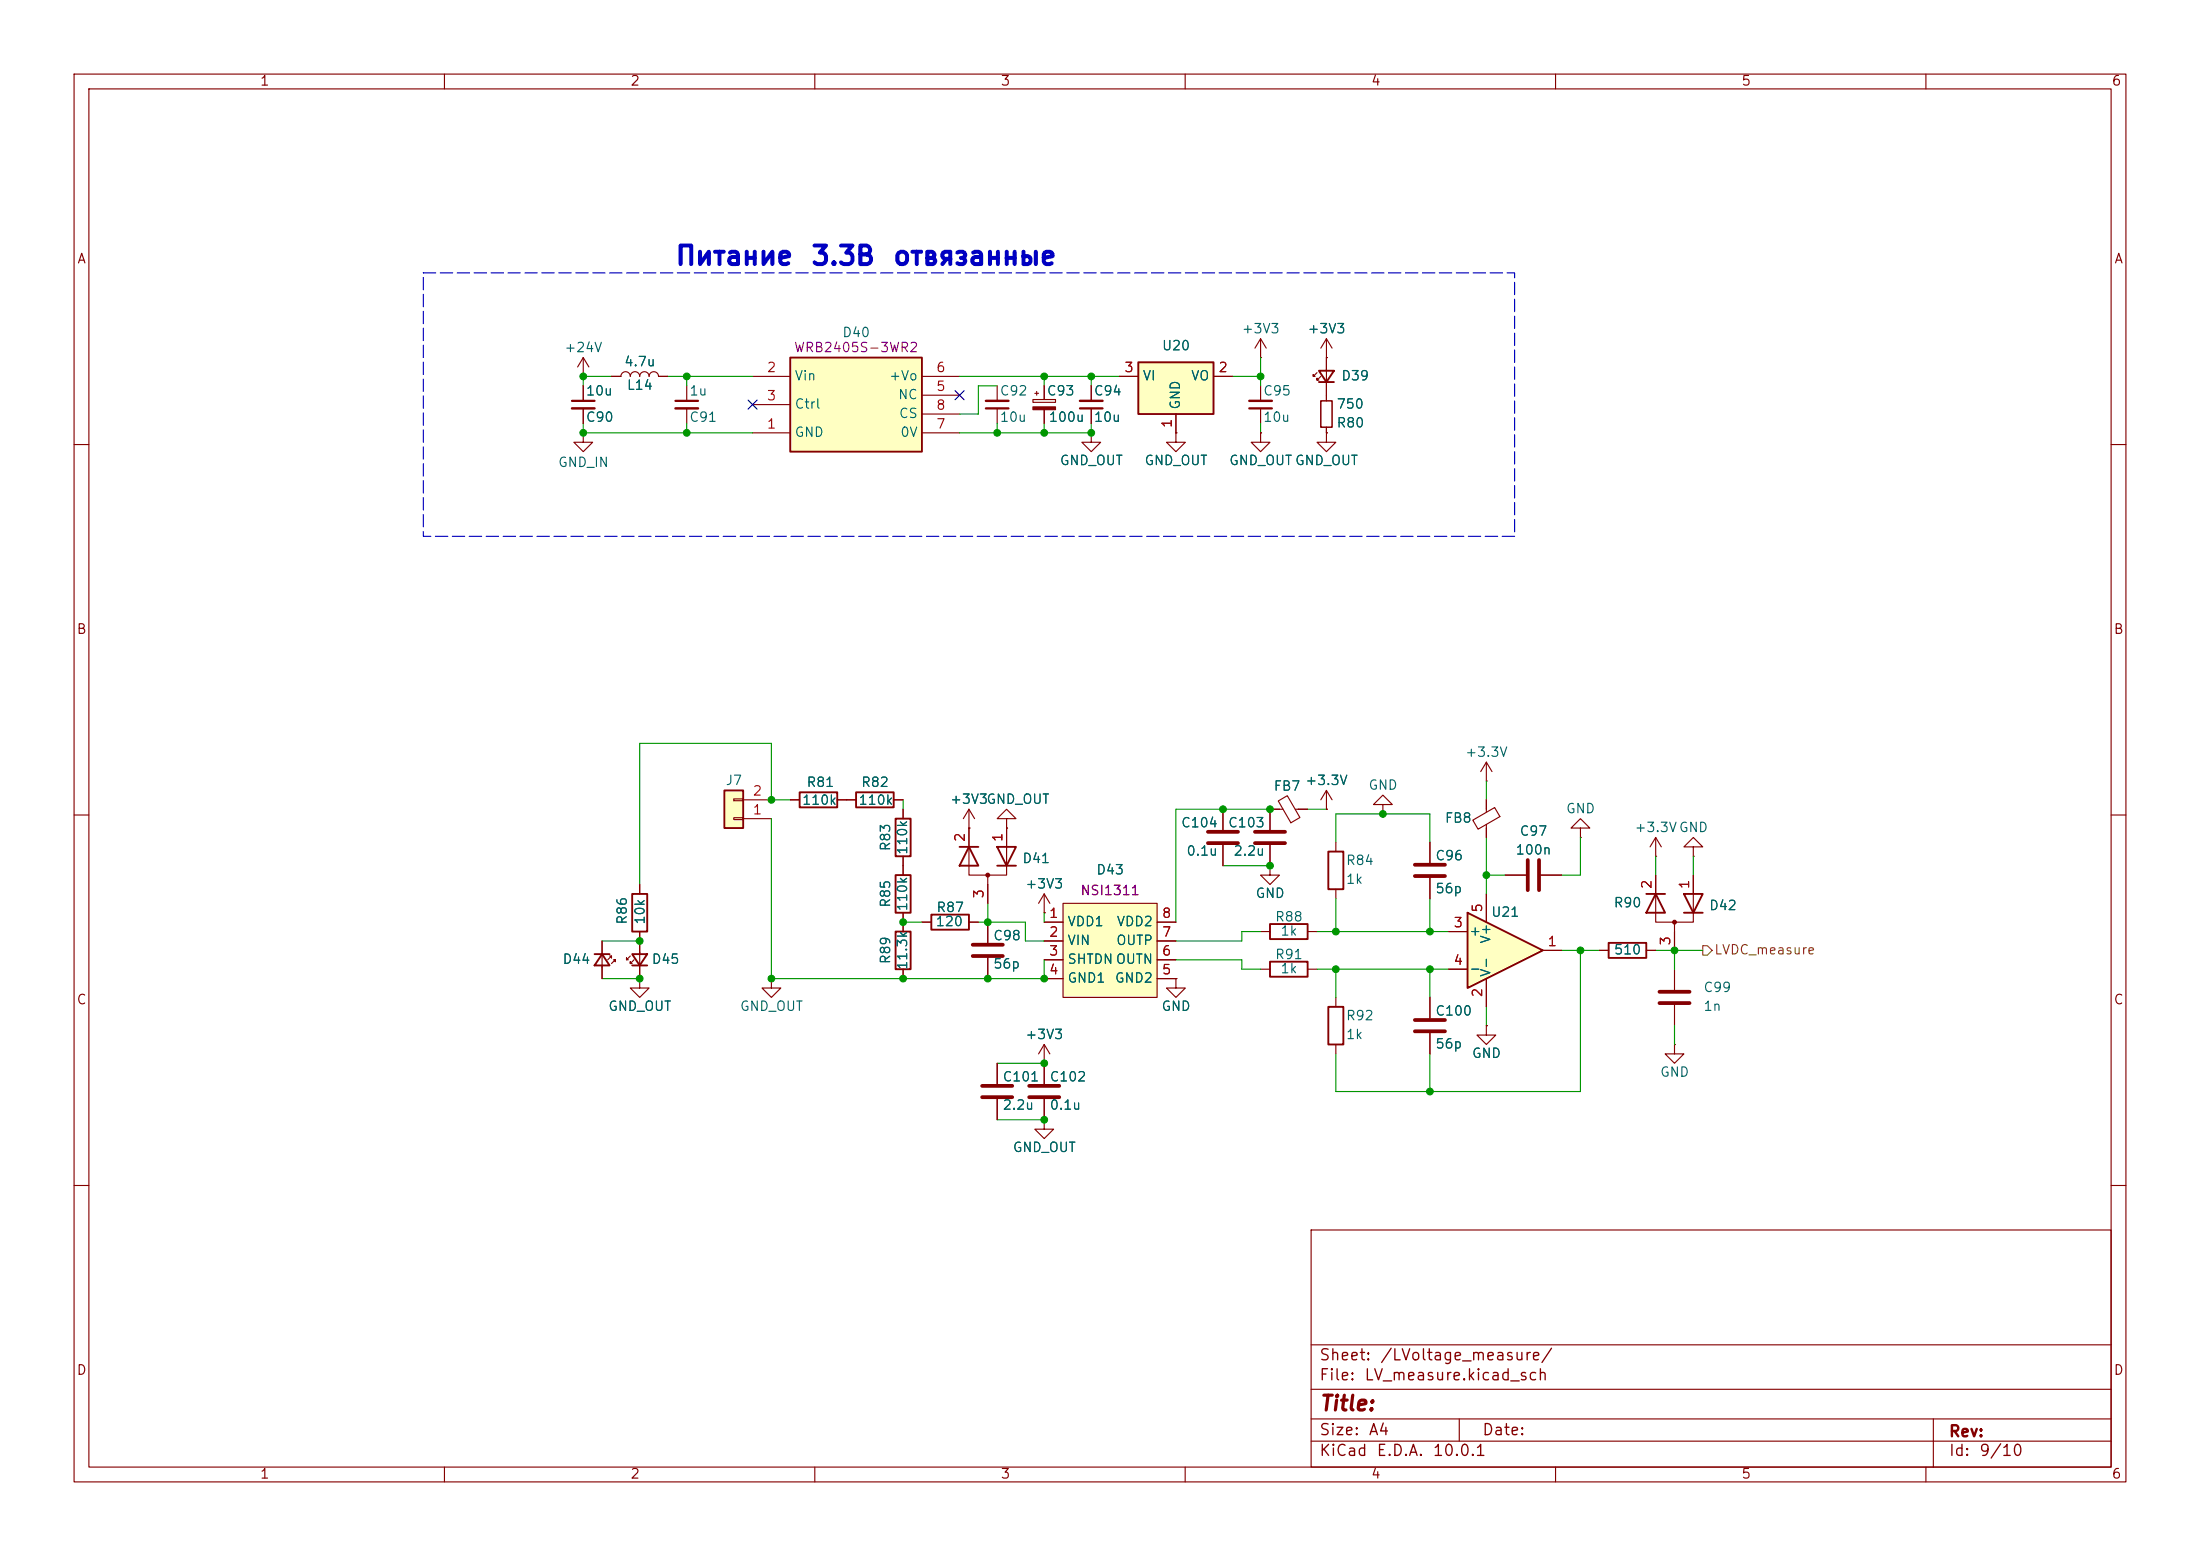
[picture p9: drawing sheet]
<svg xmlns="http://www.w3.org/2000/svg" width="297mm" height="210mm" viewBox="0 0 297 210" stroke-linecap="round" stroke-linejoin="round" font-family="sans-serif">
<g fill="none" stroke="#840000" stroke-width=".15">
<path d="M10 10h277v190h-277zM12 12h273v186h-273zM60 10v2M110 10v2M160 10v2M210 10v2M260 10v2M78.7 50.8h.1M78.7 48.3l.8 1.2M78.7 48.3l-.7 1.2M78.7 48.3v2.5M78.7 52.1v2"/>
<path d="M78.7 55.1v2.1M82.5 50.8h1.3a.64 .64 0 0 1 .7-.6 .64 .64 0 0 1 .6 .6 .64 .64 0 0 1 .6-.6 .64 .64 0 0 1 .7 .6 .64 .64 0 0 1 .6-.6 .64 .64 0 0 1 .6 .6 .64 .64 0 0 1 .7-.6 .64 .64 0 0 1 .6 .6h1.3M92.7 52.1v2M92.7 55.1v2.1M10 60h2M285 60h2M10 110h2M200.7 105.4h.1M200.7 102.9l.7 1.2M200.7 102.9l-.8 1.2M200.7 102.9v2.5M203.2 118.1h2.8"/>
<path d="M208 118.1h2.8M213.4 111.8h1.2l-1.2-1.3-1.3 1.3h1.3v1.2M213.4 113h.1M285 110h2M180.3 134.6v1.3M200.7 138.4v1.3h1.2l-1.2 1.3-1.3-1.3h1.3M200.7 138.4h.1M180.3 141v1.2M10 160h2M177 166h108v32h-108zM285 160h2M60 198v2"/>
<path d="M110 198v2M160 198v2M177 194.5h108M177 191.5h108M177 187.5h108M177 181.5h108M197 191.5v3M210 198v2M260 198v2M261 191.5v6.5"/>
</g>
<path d="M179.3 135.9h2.1v5.1h-2.1z" fill="none" stroke="#840000" stroke-width=".25"/>
<path d="M206.2 116.1v4M207.8 116.1v4" fill="none" stroke="#840000" stroke-width=".51"/>
<path d="M77.2 54.1h3.1M91.2 54.1h3" fill="none" stroke="#840000" stroke-width=".3"/>
<path d="M77.2 55.1h3.1M91.2 55.1h3" fill="none" stroke="#840000" stroke-width=".33"/>
<path d="M198.1 123.2l10.2 5.1-10.2 5.1z" fill="#ffffc2"/>
<path d="M179.3 114.9h2.1v5.1h-2.1zM171.4 124.7h5.1v2h-5.1zM171.4 129.8h5.1v2h-5.1zM198.1 123.2l10.2 5.1-10.2 5.1zM222.2 120.7h2.6M223.5 120.7l1.3 2.5h-2.6zM227.3 120.7h2.6l-1.3 2.5zM227.3 123.2h2.6" fill="none" stroke="#840000" stroke-width=".25"/>
<g fill="none" stroke="#840000" stroke-width=".15">
<path d="M171.4 109.2h1.8M172.6 108.1l1.2-.7 1.7 2.9-1.2 .7zM174.9 109.2h1.6M179.1 109.2h.1M179.1 106.7l.7 1.3M179.1 106.7l-.8 1.3M179.1 106.7v2.5M180.3 113.7v1.2M186.7 108.6h1.3l-1.3-1.3-1.3 1.3h1.3v1.3M186.7 109.9h.1M193 113.7v2.8M193 118.5v2.8"/>
<path d="M198.8 110.7l3-1.7 .7 1.2-3 1.7zM200.7 108v1.6M200.7 111.3v1.7M223.5 118.1v6.4h5.1v-6.4M170.2 125.7h1.2M170.2 130.8h1.2M176.5 125.7h1.3M176.5 130.8h1.3M180.3 120v1.3M193 134.6v2.8M193 139.4v2.8M195.6 125.7h2.5"/>
<path d="M195.6 130.8h2.5M200.7 120.7v3.8M200.7 132.1v3.8M208.3 128.3h2.5M226.1 124.5v3.8M226.1 130.8v2.8M226.1 135.6v2.8M226.1 141v1.2h1.2l-1.2 1.3-1.3-1.3h1.3M226.1 141h.1"/>
</g>
<circle cx="226.1" cy="124.5" r=".25" fill="#840000" stroke="#840000" stroke-width=".15"/>
<path d="M191 116.7h4.1M191 118.2h4.1M191 137.7h4.1M191 139.2h4.1M224 133.9h4.1M224 135.4h4.1" fill="none" stroke="#840000" stroke-width=".51"/>
<path d="M106.7 48.3h17.8v12.7h-17.8z" fill="#ffffc2"/>
<path d="M106.7 48.3h17.8v12.7h-17.8zM178.1 50h2l-1 1.6zM178.1 51.6h2" fill="none" stroke="#840000" stroke-width=".25"/>
<g fill="none" stroke="#840000" stroke-width=".15">
<path d="M78.7 58.4v1.3h1.3l-1.3 1.3-1.2-1.3h1.2M78.7 58.4h.1M101.6 58.4h5.1M101.6 50.8h5.1M101.6 54.6h5.1M124.5 58.4h5M124.5 50.8h5M124.5 53.3h5M124.5 55.9h5M177.8 50.3l-.5 .5v-.3v.3h.2M178.3 50.8l-.5 .5v-.2v.2h.3M179.1 58.4v1.3h1.2l-1.2 1.3-1.3-1.3h1.3"/>
<path d="M179.1 58.4h.1M179.1 48.3h.1M179.1 45.7v8.4M179.1 57.7v.7M179.1 45.7l-.8 1.3M179.1 45.7l.7 1.3"/>
</g>
<path d="M178.3 54.1h1.5v3.6h-1.5z" fill="none" stroke="#840000" stroke-width=".2"/>
<path d="M153.7 48.9h10.1v7h-10.1z" fill="#ffffc2"/>
<path d="M153.7 48.9h10.1v7h-10.1zM217.2 127.3h5v2h-5z" fill="none" stroke="#840000" stroke-width=".25"/>
<g fill="none" stroke="#840000" stroke-width=".15">
<path d="M134.6 52.1v2M134.6 55.1v2.1M139.4 53.9h3.1v.4h-3.1zM139.7 53.1h.5M140 52.8v.5M141 52.1v1.8M141 55.3v1.9M147.3 58.4v1.3h1.3l-1.3 1.3-1.3-1.3h1.3M147.3 58.4h.1M147.3 52.1v2M147.3 55.1v2.1M151.1 50.8h2.6"/>
<path d="M158.7 58.4v1.3h1.3l-1.3 1.3-1.2-1.3h1.2M158.7 58.4h.1M158.7 55.9v2.5M163.8 50.8h2.6M170.2 48.3h.1M170.2 58.4v1.3h1.2l-1.2 1.3-1.3-1.3h1.3M170.2 58.4h.1M170.2 45.7l-.8 1.3M170.2 45.7l.7 1.3M170.2 45.7v2.6M170.2 52.1v2M170.2 55.1v2.1"/>
<path d="M223.5 115.6h.1M223.5 113l.8 1.3M223.5 113l-.7 1.3M223.5 113v2.6M228.6 114.3h1.3l-1.3-1.3-1.3 1.3h1.3v1.3M228.6 115.6h.1M133.3 124.5v2.8M133.3 129.3v2.8M215.9 128.3h1.3M222.2 128.3h1.3"/>
</g>
<path d="M133.1 55.1h3M145.8 55.1h3M168.7 55.1h3" fill="none" stroke="#840000" stroke-width=".3"/>
<path d="M133.1 54.1h3M145.8 54.1h3M168.7 54.1h3" fill="none" stroke="#840000" stroke-width=".33"/>
<path d="M131.3 127.5h4.1M131.3 129h4.1" fill="none" stroke="#840000" stroke-width=".51"/>
<path d="M139.4 54.9h3.1v.4h-3.1z" fill="#840000" stroke="#840000" stroke-width=".15"/>
<path d="M97.8 106.7h2.5v5.1h-2.5z" fill="#ffffc2"/>
<path d="M97.8 106.7h2.5v5.1h-2.5z" fill="none" stroke="#840000" stroke-width=".25"/>
<path d="M99.1 110.4h1.2v.2h-1.2zM99.1 107.8h1.2v.3h-1.2zM100.3 110.5h3.8M100.3 108h3.8M158.7 132.1v1.3h1.3l-1.3 1.2-1.2-1.2h1.2M158.7 132.1h.1" fill="none" stroke="#840000" stroke-width=".15"/>
<path d="M143.5 121.9h12.7v12.7h-12.7z" fill="#ffffc2"/>
<g fill="none" stroke="#840000" stroke-width=".15">
<path d="M78.7 52.1v2M78.7 55.1v2.1M82.5 50.8h1.3M88.9 50.8h1.3M141 52.1v1.8M141 55.3v1.9M147.3 58.4h.1M147.3 52.1v2M147.3 55.1v2.1M151.1 50.8h2.6M158.7 58.4h.1M158.7 55.9v2.5"/>
<path d="M163.8 50.8h2.6M170.2 58.4h.1M179.1 58.4h.1M179.1 48.3h.1M179.1 48.3v1.7M179.1 51.6v2.5M179.1 57.7v.7M86.4 119.4v1.3M106.7 108h1.2M113 108h2.6M120.6 108h1.3M121.9 109.2v1.3"/>
<path d="M121.9 115.6v2.5M130.8 109.2v8.9h5.1v-6.3M130.8 111.8h.1M130.8 109.2l-.8 1.3M130.8 109.2l.8 1.3M133.3 118.1v3.8M135.9 110.5h1.3l-1.3-1.3-1.3 1.3h1.3v1.3M135.9 111.8h.1M165.1 109.2v2.8M165.1 114v2.8M171.4 116.8v1.3h-1.2l1.2 1.3 1.3-1.3h-1.3M171.4 116.8h.1"/>
<path d="M171.4 114v2.8M172.7 109.2h-1.3v2.8M175.3 109.2h1.2M179.1 109.2h.1M193 113.7v2.8M193 118.5v2.8M200.7 108v1.2M200.7 111.8v1.2M203.2 118.1h2.8M208 118.1h2.8M223.5 118.1v2.6M228.6 118.1v2.6"/>
<path d="M81.3 127v5.1M82.3 129h.2v.3v-.3l-.5 .5M82.8 129.5h.3v.3v-.3l-.6 .5M85.1 129l-.5 .5v-.2v.2h.2M85.6 129.5l-.5 .5v-.2v.2h.2M86.4 132.1v1.3h1.2l-1.2 1.2-1.3-1.2h1.3M86.4 132.1h.1M86.4 125.7v6.4M104.1 132.1v1.3h1.3l-1.3 1.2-1.2-1.2h1.2M104.1 132.1h.1M121.9 123.2v2.5M121.9 130.8v1.3"/>
<path d="M124.5 124.5h1.2M130.8 124.5h1.3M133.3 124.5v2.8M133.3 129.3v2.8M141 123.2h.1M141 124.5h2.5M141 127h2.5M141 129.5h2.5M141 132.1h2.5M141 120.7v2.5M141 120.7l-.8 1.2M141 120.7l.7 1.2"/>
<path d="M143.5 121.9h12.7v12.7h-12.7zM156.2 124.5h2.5M156.2 127h2.5M156.2 129.5h2.5M156.2 132.1h2.5M158.7 132.1h.1M193 134.6v2.8M193 139.4v2.8M195.6 125.7h2.5M195.6 130.8h2.5M200.7 138.4h.1M200.7 120.7v3.8"/>
<path d="M200.7 132.1v3.8M208.3 128.3h2.5M215.9 128.3h1.3M222.2 128.3h1.3M226.1 125.7v2.6M134.6 143.5v2.8M134.6 148.3v2.8M141 143.5h.1M141 151.1v1.3h1.2l-1.2 1.3-1.3-1.3h1.3M141 151.1h.1M141 141l-.8 1.2M141 141l.7 1.2"/>
<path d="M141 141v5.3M141 148.3v2.8"/>
</g>
<g fill="none" stroke="#840000" stroke-width=".25">
<path d="M107.9 106.9h5.1v2.1h-5.1zM115.6 106.9h5v2.1h-5zM120.9 118.1h2v5.1h-2zM120.9 110.5h2v5.1h-2zM129.5 114.3h2.6M130.8 114.3l1.3 2.5h-2.6zM134.6 114.3h2.6l-1.3 2.5zM134.6 116.8h2.6M80.3 128.8h2M81.3 128.8l1 1.5h-2zM85.3 120.7h2.1v5h-2.1zM85.3 128.8h2.1l-1 1.5z"/>
<path d="M85.3 130.3h2.1M120.9 125.7h2v5.1h-2zM125.7 123.4h5.1v2.1h-5.1z"/>
</g>
<path d="M163.1 113.8h4M163.1 112.3h4M169.4 113.8h4.1M169.4 112.3h4.1M132.6 146.6h4.1M132.6 148.1h4.1M138.9 146.6h4.1M138.9 148.1h4.1" fill="none" stroke="#840000" stroke-width=".51"/>
<circle cx="133.3" cy="118.1" r=".25" fill="#840000" stroke="#840000" stroke-width=".15"/>
<path d="M229.9 127.6h.6l.6 .7-.6 .6h-.6z" fill="none" stroke="#725600" stroke-width=".15"/>
<g fill="none" stroke="#009600" stroke-width=".15">
<path d="M78.7 57.2v1.2h22.9M82.5 50.8h-3.8v1.3M90.2 50.8h11.4M92.7 50.8v1.3M92.7 57.2v1.2M129.5 50.8h21.6M134.6 52.1h-2.5v3.8h-2.6M134.6 57.2v1.2M141 50.8v1.3M141 57.2v1.2M147.3 57.2v1.2h-17.8M147.3 50.8v1.3"/>
<path d="M166.4 50.8h3.8M170.2 48.3v3.8M170.2 57.2v1.2M104.1 110.5v21.6h36.9v-2.6M106.7 108h-2.6v-7.7h-17.7v19.1M121.9 108v1.2M165.1 116.8h6.3M171.4 109.2h-12.7v15.3M176.5 109.2h2.6M180.3 113.7v-3.8h12.7v3.8M200.7 105.4v2.6M200.7 113v7.7"/>
<path d="M200.7 118.1h2.5M213.4 113v5.1h-2.6M223.5 115.6v2.5M228.6 115.6v2.5M81.3 132.1h5.1M81.3 127h5.1M121.9 124.5h2.6M132.1 124.5h6.3v2.5h2.6M133.3 121.9v2.6M141 123.2v1.3M158.7 129.5h8.9v1.3h2.6M170.2 125.7h-2.6v1.3h-8.9"/>
<path d="M177.8 130.8h17.8M177.8 125.7h17.8M180.3 121.3v4.4M180.3 130.8v3.8M193 121.3v4.4M193 130.8v3.8M200.7 135.9v2.5M210.8 128.3h5.1M213.4 128.3v19h-33.1v-5.1M223.5 128.3h6.4M226.1 128.3v2.5M226.1 138.4v2.6"/>
<path d="M134.6 143.5h6.4M134.6 151.1h6.4M193 142.2v5.1"/>
</g>
<path d="M101 54l1.2 1.2M102.2 54l-1.2 1.2M128.9 52.7l1.2 1.2M130.1 52.7l-1.2 1.2" fill="none" stroke="#000084" stroke-width=".15"/>
<path d="M57.1 36.8h147.4v35.6h-147.4z" fill="none" stroke="#0000c2" stroke-width=".15" stroke-dasharray="1.7 .6"/>
<g fill="#009600" stroke="#009600" stroke-width=".14">
<circle cx="78.7" cy="58.4" r=".46"/>
<circle cx="92.7" cy="50.8" r=".46"/>
<circle cx="92.7" cy="58.4" r=".46"/>
<circle cx="78.7" cy="50.8" r=".46"/>
<circle cx="141" cy="132.1" r=".46"/>
<circle cx="141" cy="143.5" r=".46"/>
<circle cx="171.4" cy="116.8" r=".46"/>
<circle cx="141" cy="151.1" r=".46"/>
<circle cx="165.1" cy="109.2" r=".46"/>
<circle cx="193" cy="125.7" r=".46"/>
<circle cx="226.1" cy="128.3" r=".46"/>
<circle cx="213.4" cy="128.3" r=".46"/>
<circle cx="141" cy="50.8" r=".46"/>
<circle cx="147.3" cy="58.4" r=".46"/>
<circle cx="147.3" cy="50.8" r=".46"/>
<circle cx="141" cy="58.4" r=".46"/>
<circle cx="134.6" cy="58.4" r=".46"/>
<circle cx="170.2" cy="50.8" r=".46"/>
<circle cx="104.1" cy="108" r=".46"/>
<circle cx="121.9" cy="124.5" r=".46"/>
<circle cx="104.1" cy="132.1" r=".46"/>
<circle cx="133.3" cy="132.1" r=".46"/>
<circle cx="133.3" cy="124.5" r=".46"/>
<circle cx="121.9" cy="132.1" r=".46"/>
<circle cx="86.4" cy="132.1" r=".46"/>
<circle cx="86.4" cy="127" r=".46"/>
<circle cx="180.3" cy="130.8" r=".46"/>
<circle cx="193" cy="147.3" r=".46"/>
<circle cx="200.7" cy="118.1" r=".46"/>
<circle cx="193" cy="130.8" r=".46"/>
<circle cx="180.3" cy="125.7" r=".46"/>
<circle cx="186.7" cy="109.9" r=".46"/>
<circle cx="171.4" cy="109.2" r=".46"/>
</g>
<g font-size="2.5" fill="#0000c2">
<text x="91" y="36.4">Питание</text>
<text x="109.4" y="36.4">3.3В</text>
<text x="120.4" y="36.4">отвязанные</text>
</g>
<text font-size="2" fill="#840000" x="178" y="190.9">Title:</text>
<g font-size="1.5" fill="#840000">
<text x="178" y="184">Sheet:</text>
<text x="186.2" y="184">/LVoltage_measure/</text>
<text x="178" y="186.7">File:</text>
<text x="184.1" y="186.7">LV_measure.kicad_sch</text>
<text x="178" y="196.9">KiCad</text>
<text x="178" y="194.1">Size:</text>
<text x="184.7" y="194.1">A4</text>
<text x="185.7" y="196.9">E.D.A.</text>
<text x="193.3" y="196.9">10.0.1</text>
<text x="200" y="194.1">Date:</text>
<text x="263" y="194.3">Rev:</text>
<text x="263" y="196.9">Id:</text>
<text x="267.1" y="196.9">9/10</text>
</g>
<g font-size="1.3" fill="#840000">
<text x="35" y="11.9">1</text>
<text x="85" y="11.9">2</text>
<text x="135" y="11.9">3</text>
<text x="185" y="11.9">4</text>
<text x="235" y="11.9">5</text>
<text x="285" y="11.9">6</text>
<text x="10.3" y="35.9">A</text>
<text x="285.3" y="35.9">A</text>
<text x="10.3" y="85.9">B</text>
<text x="285.3" y="85.9">B</text>
<text x="10.3" y="135.9">C</text>
<text x="285.3" y="135.9">C</text>
<text x="10.3" y="185.9">D</text>
<text x="285.3" y="185.9">D</text>
<text x="35" y="199.9">1</text>
<text x="85" y="199.9">2</text>
<text x="135" y="199.9">3</text>
<text x="185" y="199.9">4</text>
<text x="235" y="199.9">5</text>
<text x="285" y="199.9">6</text>
</g>
<g font-size="1.3" fill="#006464">
<text x="76.1" y="47.9">+24V</text>
<text x="113.6" y="45.8">D40</text>
<text x="156.8" y="47.6">U20</text>
<text x="167.5" y="45.3">+3V3</text>
<text x="176.4" y="45.3">+3V3</text>
<text x="79" y="53.7">10u</text>
<text x="84.2" y="49.8">4.7u</text>
<text x="84.5" y="52.9">L14</text>
<text x="93" y="53.7">1u</text>
<text x="107.2" y="51.7">Vin</text>
<text x="119.9" y="51.7">+Vo</text>
<text x="134.9" y="53.7">C92</text>
<text x="141.2" y="53.7">C93</text>
<text x="147.6" y="53.7">C94</text>
<text x="154.2" y="51.7">VI</text>
<text x="160.7" y="51.7">VO</text>
<text x="170.4" y="53.7">C95</text>
<text x="181" y="51.7">D39</text>
<text x="79" y="57.3">C90</text>
<text x="93" y="57.3">C91</text>
<text x="107.2" y="59.3">GND</text>
<text x="107.2" y="55.5">Ctrl</text>
<text x="121.1" y="54.2">NC</text>
<text x="121.3" y="56.7">CS</text>
<text x="121.5" y="59.3">0V</text>
<text x="134.9" y="57.3">10u</text>
<text x="141.5" y="57.3">100u</text>
<text x="147.6" y="57.3">10u</text>
<text x="159.6" y="55.4" transform="rotate(-90 159.6 55.4)">GND</text>
<text x="170.4" y="57.3">10u</text>
<text x="180.3" y="55.5">750</text>
<text x="180.3" y="58">R80</text>
<text x="75.3" y="63.3">GND_IN</text>
<text x="143" y="63.1">GND_OUT</text>
<text x="154.4" y="63.1">GND_OUT</text>
<text x="165.8" y="63.1">GND_OUT GND_OUT</text>
<text x="97.9" y="106.3">J7</text>
<text x="108.8" y="106.5">R81</text>
<text x="116.2" y="106.5">R82</text>
<text x="171.9" y="107">FB7</text>
<text x="176.1" y="106.3">+3.3V</text>
<text x="184.7" y="106.9">GND</text>
<text x="197.7" y="102.5">+3.3V</text>
<text x="108.2" y="108.9">110k</text>
<text x="115.8" y="108.9">110k</text>
<text x="128.2" y="108.8">+3V3GND_OUT</text>
<text x="159.4" y="112">C104</text>
<text x="165.7" y="112">C103</text>
<text x="195" y="111.4">FB8</text>
<text x="205.1" y="113.1">C97</text>
<text x="211.3" y="110.1">GND</text>
<text x="220.6" y="112.6">+3.3VGND</text>
<text x="120.5" y="115" transform="rotate(-90 120.5 115)">R83</text>
<text x="122.8" y="115.5" transform="rotate(-90 122.8 115.5)">110k</text>
<text x="137.9" y="116.8">D41</text>
<text x="147.9" y="118.3">D43</text>
<text x="160.1" y="115.8">0.1u</text>
<text x="166.4" y="115.8">2.2u</text>
<text x="181.6" y="117.1">R84</text>
<text x="181.6" y="119.6">1k</text>
<text x="193.7" y="116.4">C96</text>
<text x="204.5" y="115.7">100n</text>
<text x="84.9" y="124.9" transform="rotate(-90 84.9 124.9)">R86</text>
<text x="87.4" y="124.9" transform="rotate(-90 87.4 124.9)">10k</text>
<text x="120.5" y="122.6" transform="rotate(-90 120.5 122.6)">R85</text>
<text x="122.8" y="123.1" transform="rotate(-90 122.8 123.1)">110k</text>
<text x="126.2" y="125.3">120</text>
<text x="126.3" y="123.4">R87</text>
<text x="138.3" y="120.2">+3V3</text>
<text x="144" y="125.3">VDD1</text>
<text x="150.7" y="125.3">VDD2</text>
<text x="169.4" y="121.5">GND</text>
<text x="172" y="124.7">R88</text>
<text x="193.7" y="120.9">56p</text>
<text x="201.2" y="124.1">U21</text>
<text x="217.8" y="122.8">R90</text>
<text x="230.6" y="123.2">D42</text>
<text x="75.9" y="130.4">D44</text>
<text x="87.9" y="130.4">D45</text>
<text x="120.5" y="130.2" transform="rotate(-90 120.5 130.2)">R89</text>
<text x="122.8" y="131" transform="rotate(-90 122.8 131)">11.3k</text>
<text x="134" y="127.2">C98</text>
<text x="134" y="131">56p</text>
<text x="144" y="127.9">VIN</text>
<text x="144" y="130.4">SHTDNOUTN</text>
<text x="150.6" y="127.9">OUTP</text>
<text x="172" y="129.8">R91</text>
<text x="172.8" y="126.6">1k</text>
<text x="172.8" y="131.7">1k</text>
<text x="198.2" y="126.6">+</text>
<text x="198.2" y="131.7">-</text>
<text x="201.5" y="132" transform="rotate(-90 201.5 132)">V-</text>
<text x="201.5" y="127.5" transform="rotate(-90 201.5 127.5)">V+</text>
<text x="217.8" y="129.1">510</text>
<text x="82" y="136.8">GND_OUT</text>
<text x="99.8" y="136.8">GND_OUT</text>
<text x="144" y="132.9">GND1</text>
<text x="150.4" y="132.9">GND2</text>
<text x="156.7" y="136.8">GND</text>
<text x="193.7" y="137.4">C100</text>
<text x="229.9" y="136.8">1n</text>
<text x="229.9" y="134.2">C99</text>
<text x="138.3" y="140.6">+3V3</text>
<text x="181.6" y="138">R92</text>
<text x="181.6" y="140.6">1k</text>
<text x="193.7" y="141.8">56p</text>
<text x="198.6" y="143.1">GND</text>
<text x="135.3" y="146.3">C101</text>
<text x="141.6" y="146.3">C102</text>
<text x="224" y="145.6">GND</text>
<text x="135.3" y="150.1">2.2u</text>
<text x="136.6" y="155.8">GND_OUT</text>
<text x="141.6" y="150.1">0.1u</text>
</g>
<g font-size="1.3" fill="#840084">
<text x="107.1" y="47.9">WRB2405S-3WR2</text>
<text x="145.8" y="121.1">NSI1311</text>
</g>
<g font-size="1.3" fill="#a90000">
<text x="103.4" y="50.5">2</text>
<text x="126.3" y="53.1">5</text>
<text x="126.3" y="50.5">6</text>
<text x="151.7" y="50.5">3</text>
<text x="164.4" y="50.5">2</text>
<text x="103.4" y="58.2">1</text>
<text x="103.4" y="54.4">3</text>
<text x="126.3" y="58.2">7</text>
<text x="126.3" y="55.6">8</text>
<text x="158.5" y="57.9" transform="rotate(-90 158.5 57.9)">1</text>
<text x="101.5" y="107.7">2</text>
<text x="101.5" y="110.2">1</text>
<text x="130.6" y="113.7" transform="rotate(-90 130.6 113.7)">2</text>
<text x="135.6" y="113.7" transform="rotate(-90 135.6 113.7)">1</text>
<text x="133.1" y="121.4" transform="rotate(-90 133.1 121.4)">3</text>
<text x="141.5" y="124.2">1</text>
<text x="156.8" y="124.2">8</text>
<text x="196.1" y="125.5">3</text>
<text x="200.4" y="123.3" transform="rotate(-90 200.4 123.3)">5</text>
<text x="223.3" y="120.1" transform="rotate(-90 223.3 120.1)">2</text>
<text x="228.3" y="120.1" transform="rotate(-90 228.3 120.1)">1</text>
<text x="141.5" y="126.7">2</text>
<text x="141.5" y="129.3">3</text>
<text x="141.5" y="131.8">4</text>
<text x="156.8" y="131.8">5</text>
<text x="156.8" y="129.3">6</text>
<text x="156.8" y="126.7">7</text>
<text x="196.1" y="130.6">4</text>
<text x="208.8" y="128">1</text>
<text x="225.8" y="127.7" transform="rotate(-90 225.8 127.7)">3</text>
<text x="200.4" y="134.7" transform="rotate(-90 200.4 134.7)">2</text>
</g>
<text font-size="1.3" fill="#725600" x="231.3" y="129.1">LVDC_measure</text>
</svg>
